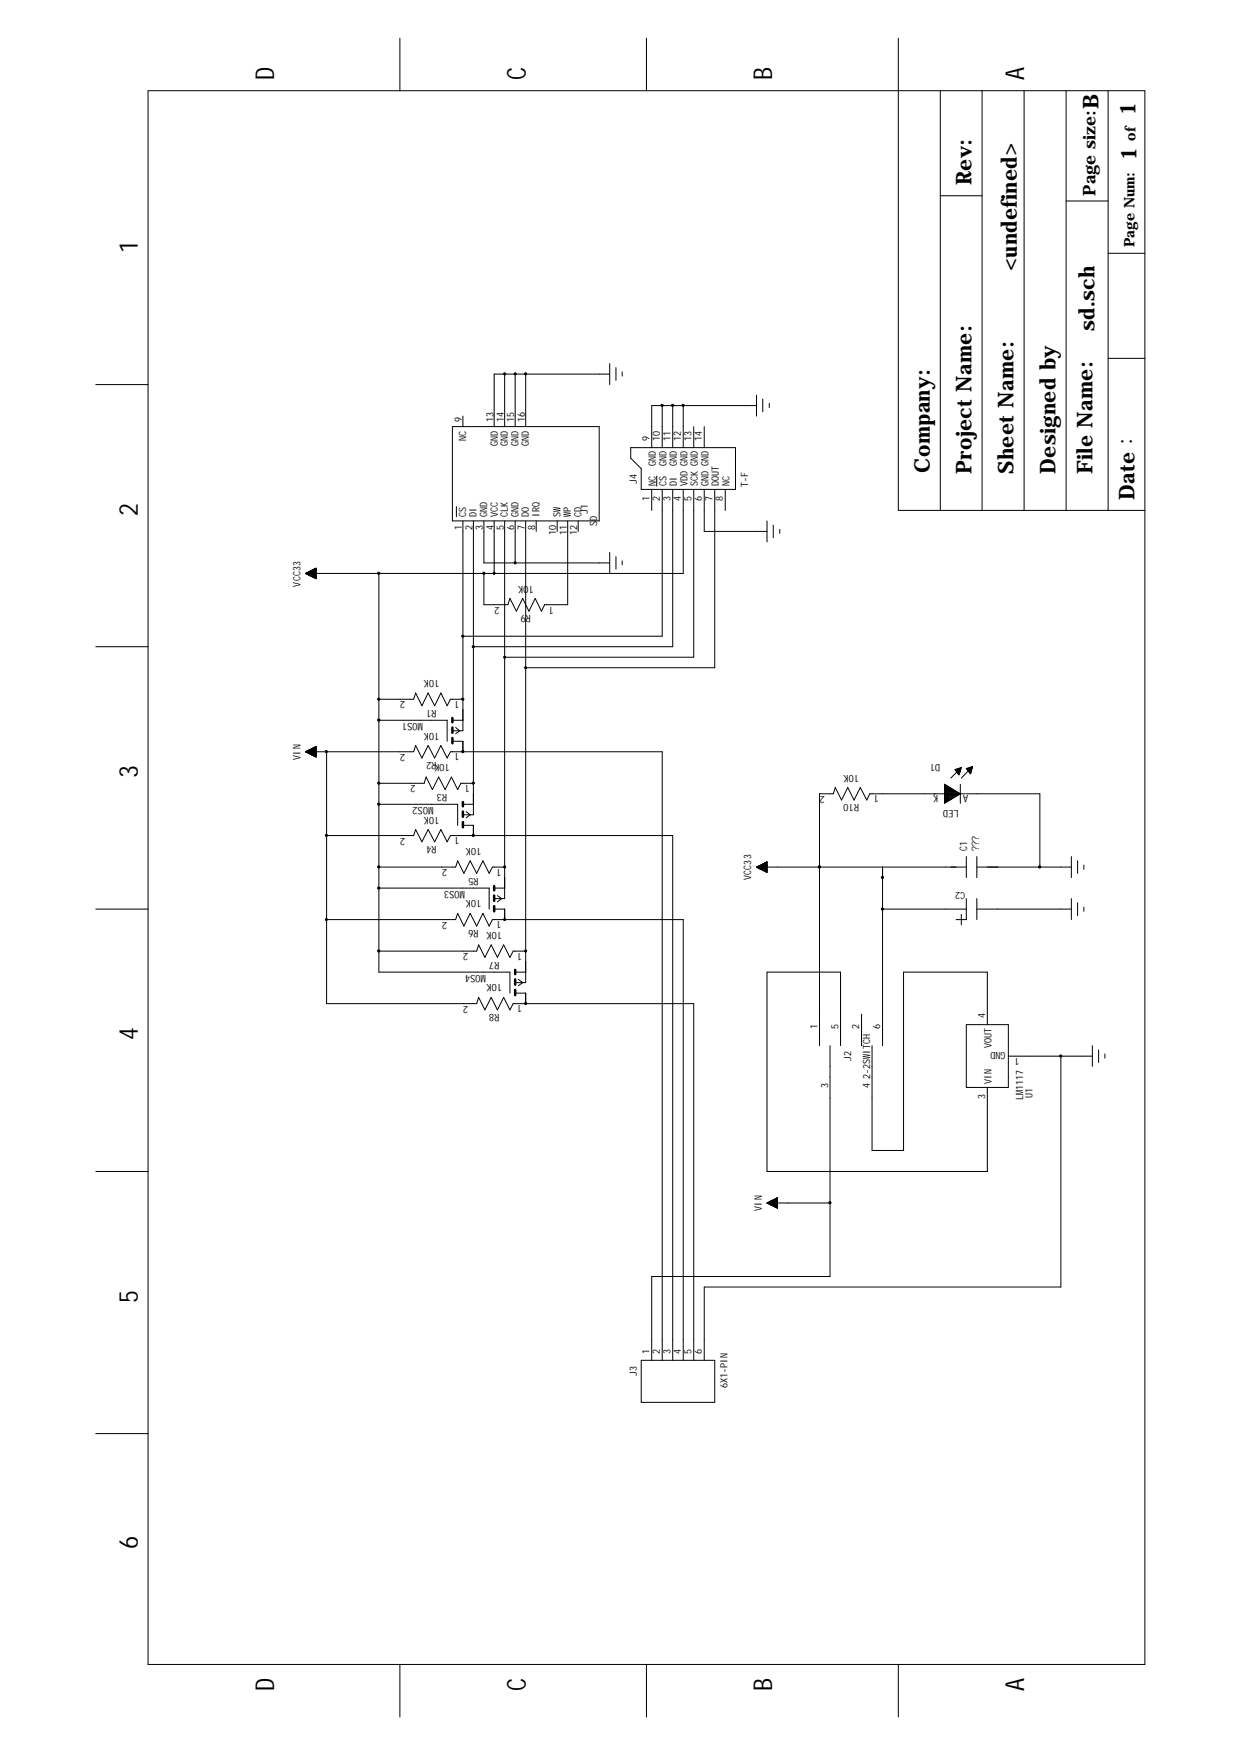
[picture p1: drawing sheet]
<svg xmlns="http://www.w3.org/2000/svg" width="210mm" height="297mm" viewBox="0 0 210 297" stroke-linecap="round" stroke-linejoin="round" font-family="sans-serif">
<g fill="none" stroke="#000" stroke-width=".17">
<path d="M25.1 15.4h168.7v266.3h-168.7zM67.7 6.5v8.9M109.4 6.5v8.9M152.1 6.5v8.8M152.1 15.4v71h41.7M159.2 15.4v71M166.2 15.4v71M173.4 15.4v71M180.5 15.4v71M187.6 15.4v71M159.2 33.1h7M180.5 34h7.1"/>
<path d="M187.6 42.9h6.2M16.2 65.1h8.9M76.6 72.2h24.8v16h-24.8zM78.4 70.4v1.8M85.4 63.3v8.9M87.2 63.3v8.9M89 63.3v8.9M103.2 63.3h-19.5v8.9M103.2 61.5v3.6M104.3 62.2v2.2M105.3 62.9v.8M106.8 75.8h17.7v7h-16v-3.5l-1.7-1.8z"/>
<path d="M112.1 68.7v7.1M113.9 68.7v7.1M115.7 68.7v7.1M117.4 72.2v3.6M119.2 72.2v3.6M128.1 68.7h-17.8v7.1M128.1 66.9v3.5M129.1 67.5v2.2M130.2 68.3v.7M187.6 60.6h6.2M51.7 97.1l1.8-.9v1.7zM51.8 97l1.7 .1"/>
<path d="M51.9 97v.1M51.9 97.2h1.6M52.1 96.9v.3M52.1 97.3h1.4M52.2 96.8v.5M52.2 97.4h1.3M52.4 96.7v.7M52.4 97.4h1.1M52.5 96.6v.8M52.5 97.5h1M52.6 96.6v.9M52.7 97.5h.8"/>
<path d="M52.8 96.5v1.1h.7M52.9 96.5v1.1M53 97.7h.5M53 96.4v1.3M53.2 96.3v1.5M53.3 97.8h.2M53.3 96.3v1.6M53.4 97.9h.1M53.5 96.2l-.1 1.7M53.5 96.3h-.2v1.5M53.5 96.3h-.4v1.5h.4M53.5 96.4h-.5v1.3"/>
<path d="M53.5 96.5h-.6v1.1M53.5 96.5h-.8v1M53.5 96.6h-.9v.9M53.5 96.7h-1.1v.7M53.5 96.8h-1.2v.6M53.5 96.8h-1.3v.5M53.5 96.9h-1.5v.3M53.5 97h-1.6v.1M64.1 97.1v67.4h22.2v3.6M77.3 85.8v1.6M78.4 88.2v35.5h-1.8M80.1 88.2v49.7h-1.7"/>
<path d="M81.9 88.2v7.1h21.3M83.7 88.2v8.9M85.4 88.2v63.9h-1.7M87.2 88.2v7.1M89 88.2v78.1h-1.8M90.8 88.2v1.7M94.3 88.2v1.7M96.1 88.2v14.1h-3.9l-.5 1.1-1.1-2.1-1.1 2.1-1-2.1-1.1 2.1-1.1-2.1-.3 1h-4.1v-5.2M97.9 88.2v1.7M103.2 93.5v3.6M104.3 94.2v2.1M105.3 94.9v.7"/>
<path d="M110.3 82.8v3.6M111.2 80.6v1.7M112.1 82.8v24.9h-33.7M113.9 82.8v26.7h-33.8M115.7 82.8v14.3h-64M117.4 82.8v28.4h-32M119.2 82.8v7.1h10.6M121 82.8v30.2h-32M122.8 82.8v3.6M129.8 88.2v3.5M130.9 88.9v2.1M132 89.6v.7"/>
<path d="M16.2 109.5h8.9M64.1 118.3h5.9l.4-1 1 2.2 1.1-2.2 1.1 2.2 1-2.2 1.1 2.2 .5-1.2h2.2M51.7 127.2h18.3l.4-1 1 2.1 1.1-2.1 1.1 2.1 1-2.1 1.1 2.1 .5-1.1h35.9v103M51.7 127.2l1.8-.8v1.7zM51.8 127.2v.1M51.8 127.3h1.7M51.9 127.1v.2M51.9 127.4h1.6M52.1 127.1v.3M52.1 127.5h1.4M52.2 127v.5h1.3M52.4 126.9v.7h1.1"/>
<path d="M52.5 126.9v.7M52.5 127.7h1M52.6 126.8v.9M52.7 127.7h.8M52.8 126.7v1M52.8 127.8h.7M52.9 126.6v1.2M53 127.9h.5M53 126.6v1.3M53.2 126.5v1.5M53.3 128h.2M53.3 126.4v1.6"/>
<path d="M53.4 128.1h.1M53.5 126.4l-.1 1.7M53.5 126.4h-.2v1.6M53.5 126.5h-.4v1.5h.4M53.5 126.6h-.5v1.3M53.5 126.7h-.6v1.1M53.5 126.7h-.8v1M53.5 126.8h-.9v.9M53.5 126.9h-1.1v.7M53.5 126.9h-1.2v.6M53.5 127h-1.3v.5M53.5 127.1h-1.5v.3"/>
<path d="M53.5 127.2h-1.6v.1M55.3 127.2v42.7h25.4l.3-1.1 1.1 2.1 1-2.1 1.1 2.1 1.1-2.1 1 2.1 .6-1h30.5v60.3M64.1 121.9h11.6v3.6M64.1 136.1h13.4v3.6M64.1 132.6h7.7l.3-1.1 1.1 2.1 1.1-2.1 1.1 2.1 1-2.1 1.1 2.1 .5-1h2.1M76.6 125.5h1.8v1.7M76.6 121.9h1.8M77.1 123.1l.7 .6-.7 .5M78.4 139.7h1.7v1.7M78.4 136.1h1.7M78.9 137.4l.7 .5-.7 .5M159.9 132.7l2.7 1.7-2.7 1.6z"/>
<path d="M159.9 133.8h1.8v1.1h-1.8M159.9 133.3h.9v2.1h-.9M159.9 135.7h.3M159.9 135.6h.5M159.9 135.2h1.2M159.9 135.1h1.4M159.9 134.7h2.1M159.9 134.5h2.3M159.9 134.2h2.3M159.9 134h2M159.9 133.6h1.4M159.9 133.5h1.1"/>
<path d="M159.9 133.1h.5M159.9 132.9h.2M160.1 132.8v3M160.2 133v2.7M160.4 133v2.6M160.6 133.2v2.3M161 133.4v1.9M161.1 133.5v1.7M161.3 133.6v1.5M161.5 133.7v1.3M161.7 130.2l.5 .8M161.7 130.2h.9"/>
<path d="M161.8 130.4h.8M161.8 130.2v.3M161.8 133.9v.9M162 130.2v.5M162 134v.6M162.1 130.8h.4M162.2 134.1v.5M162.2 131l.1 .1M162.2 131h.2M162.3 130v1.1M162.3 134.2v.2M162.6 130v.6h-.7"/>
<path d="M162.6 132.7v3.3M162.7 130.1h-.5v.9M162.7 129.9l-1.7 1.8M162.7 129.9l-1 .3M162.7 129.9l-.4 1.2M163.4 134.4h-16.2l-.5 1-1.1-2.1-1 2.1-1.1-2.1-1 2.1-1.1-2.1-.3 1.1h-2.4v42.6M163.6 134.4h12.4v12.4M163.6 130.1h1M163.6 130.1l1-.4-.3 1.3M163.6 130.1l.5 .7M163.7 130.2h.8M163.7 130v.3"/>
<path d="M164 130v.5M164 130.6h.4M164.1 130.8h.3M164.1 130.8l.2 .2M164.3 129.9v1.1M164.5 129.8v.6h-.7M164.5 129.9l-1.8 1.8M164.6 129.9h-.5v.9M16.2 153.9h8.9M55.3 141.4h14.7l.4-1 1 2.1 1.1-2.1 1.1 2.1 1-2.1 1.1 2.1 .5-1.1h37.7v88.8M55.3 155.6h21.8l.4-1 1 2.1 1.1-2.1 1.1 2.1 1-2.1 1.1 2.1 .6-1.1h32.3v74.6M64.1 150.3h18.7v3.6"/>
<path d="M64.1 146.8h13l.4-1.1 1 2.1 1.1-2.1 1.1 2.1 1-2.1 1.1 2.1 .6-1h2M83.7 153.9h1.7v1.7M83.7 150.3h1.7M84.2 151.6l.7 .5-.7 .5M128.1 146.8h35.5M128.1 146.8l1.7 .8M128.1 146.8l1.7-.9v1.7M128.1 146.8h.1M128.1 146.8h1.7M128.3 146.7v.2M128.3 146.9h1.5M128.4 146.6v.3"/>
<path d="M128.4 147h1.4M128.6 146.5v.5M128.6 147.1h1.2M128.7 146.5v.6M128.7 147.1h1.1M128.9 146.4v.8h.9M129 146.3v.9M129 147.3h.8M129.1 146.2v1.1M129.3 146.2v1.2M129.3 147.4h.5M129.4 146.1v1.3"/>
<path d="M129.5 147.5h.3M129.6 146v1.5M129.6 147.6h.2M129.7 146v1.6M129.8 145.9v1.7M129.8 146h-.2v1.6M129.8 146h-.3v1.5M129.8 146.1h-.4v1.3M129.8 146.2h-.6v1.1h.6M129.8 146.3h-.7v1M129.8 146.3h-.9v.9M129.8 146.4h-1v.7"/>
<path d="M129.8 146.5h-1.1v.6M129.8 146.5h-1.3v.5M129.8 146.6h-1.4v.3M129.8 146.7h-1.6v.1M149.4 153.9h14.2M149.4 146.8v30.2M162.7 154.8v1.7M163.6 152.1v3.5h-1.8M163.6 145v3.5M165.4 153.9h16M165.4 146.8h16M165.4 145v3.5"/>
<path d="M165.4 152.1v3.5M181.4 145v3.5M181.4 152.1v3.5M182.4 145.7v2.1M182.4 152.8v2.2M183.5 146.4v.7M183.5 153.5v.7M64.1 161h16.6l.3-1.1 1.1 2.1 1-2.1 1.1 2.1 1.1-2.1 1 2.1 .6-1h2.1M87.2 168.1h1.8v1.8M87.2 164.5h1.8M87.8 165.8l.7 .5-.7 .5M140.5 177v39.1h-30.2v14.1"/>
<path d="M142.3 177v-12.5h-12.5v33.8h37.3v-14.2M145.8 171.6v5.4M163.6 173.4h7.1v10.7h-7.1zM167.1 173.4v-8.9h-14.1v30.2h-5.4v-17.7M170.7 178.8h14.2M179.6 178.8v39h-60.4v12.4M184.9 177v3.5M186 177.7v2.1M187 178.4v.7M16.2 198.3h8.9M129.8 203.6h10.7M129.8 203.6l1.8-.9v1.8z"/>
<path d="M129.9 203.6l1.7 .1M130.1 203.5v.2h1.5M130.2 203.4v.4M130.2 203.8h1.4M130.3 203.4v.5M130.3 203.9h1.3M130.5 203.3v.6M130.5 203.9h1.1M130.6 203.2v.8M130.6 204h1M130.8 203.1v1M130.8 204.1h.8"/>
<path d="M130.9 203.1v1M131.1 203v1.2M131.1 204.2h.5M131.2 202.9v1.4M131.2 204.3h.4M131.4 202.8v1.6h.2M131.5 202.8v1.6M131.6 202.8h-.1l.1 1.7M131.6 202.8h-.2v1.6M131.6 202.9h-.3v1.4M131.6 203h-.5v1.2M131.6 203h-.6v1.2h.6"/>
<path d="M131.6 203.1h-.7v1M131.6 203.2h-.9v.8M131.6 203.2h-1v.7M131.6 203.3h-1.2v.6M131.6 203.4h-1.3v.4M131.6 203.5h-1.5v.2M131.6 203.5h-1.6v.2M108.5 230.2h12.5v7.1h-12.5zM16.2 242.6h8.9M67.7 281.7v8.9M109.4 281.7v8.9M152.1 281.7v8.9"/>
</g>
<path d="M76.6 121.5v.7M76.6 123.1v.9M76.6 124.9v.9M78.4 135.7v.8M78.4 137.4v.8M78.4 139.1v.9M83.7 150v.7M83.7 151.6v.9M83.7 153.4v.8M87.2 164.2v.7M87.2 165.8v.9M87.2 167.5v.9" fill="none" stroke="#000" stroke-width=".42"/>
<g fill="#000" stroke="#000" stroke-width=".17">
<path d="M85.3 63.1h.2v.3h-.2z" fill-rule="evenodd"/>
<path d="M87.1 63.1h.2v.3h-.2z" fill-rule="evenodd"/>
<path d="M88.9 63.1h.2v.3h-.2z" fill-rule="evenodd"/>
<path d="M111.9 68.5h.3v.2h-.3z" fill-rule="evenodd"/>
<path d="M113.7 68.5h.3v.2h-.3z" fill-rule="evenodd"/>
<path d="M115.5 68.5h.3v.2h-.3z" fill-rule="evenodd"/>
<path d="M64 96.9h.2v.3h-.2z" fill-rule="evenodd"/>
<path d="M81.8 96.9h.2v.3h-.2z" fill-rule="evenodd"/>
<path d="M83.5 96.9h.3v.3h-.3z" fill-rule="evenodd"/>
<path d="M87.1 95.1h.2v.3h-.2z" fill-rule="evenodd"/>
<path d="M64 118.2h.2v.3h-.2z" fill-rule="evenodd"/>
<path d="M78.2 118.2h.3v.3h-.3z" fill-rule="evenodd"/>
<path d="M78.2 107.5h.3v.3h-.3z" fill-rule="evenodd"/>
<path d="M80 109.3h.2v.3h-.2z" fill-rule="evenodd"/>
<path d="M85.3 111.1h.2v.3h-.2z" fill-rule="evenodd"/>
<path d="M88.9 112.9h.2v.2h-.2z" fill-rule="evenodd"/>
<path d="M55.1 127.1h.3v.2h-.3z" fill-rule="evenodd"/>
<path d="M64 121.7h.2v.3h-.2z" fill-rule="evenodd"/>
<path d="M64 132.4h.2v.3h-.2z" fill-rule="evenodd"/>
<path d="M64 136h.2v.2h-.2z" fill-rule="evenodd"/>
<path d="M78.2 127.1h.3v.2h-.3z" fill-rule="evenodd"/>
<path d="M80 132.4h.2v.3h-.2z" fill-rule="evenodd"/>
<path d="M55.1 141.3h.3v.2h-.3z" fill-rule="evenodd"/>
<path d="M55.1 155.5h.3v.3h-.3z" fill-rule="evenodd"/>
<path d="M64 146.6h.2v.3h-.2z" fill-rule="evenodd"/>
<path d="M64 150.2h.2v.2h-.2z" fill-rule="evenodd"/>
<path d="M80 141.3h.2v.2h-.2z" fill-rule="evenodd"/>
<path d="M85.3 146.6h.2v.3h-.2z" fill-rule="evenodd"/>
<path d="M85.3 155.5h.2v.3h-.2z" fill-rule="evenodd"/>
<path d="M138.6 146.6h.2v.3h-.2z" fill-rule="evenodd"/>
<path d="M138.6 146.6h.2v.3h-.2z" fill-rule="evenodd"/>
<path d="M149.2 153.7h.3v.3h-.3z" fill-rule="evenodd"/>
<path d="M149.2 148.4h.3v.2h-.3z" fill-rule="evenodd"/>
<path d="M175.9 146.6h.2v.3h-.2z" fill-rule="evenodd"/>
<path d="M64 160.8h.2v.3h-.2z" fill-rule="evenodd"/>
<path d="M88.9 160.8h.2v.3h-.2z" fill-rule="evenodd"/>
<path d="M88.9 169.7h.2v.3h-.2z" fill-rule="evenodd"/>
<path d="M179.4 178.6h.3v.3h-.3z" fill-rule="evenodd"/>
<path d="M140.3 203.4h.3v.3h-.3z" fill-rule="evenodd"/>
</g>
<g font-size="4.4">
<text x="46.4" y="13.6" transform="rotate(-90 46.4 13.6)">D</text>
<text x="89" y="13.6" transform="rotate(-90 89 13.6)">C</text>
<text x="130.7" y="13.6" transform="rotate(-90 130.7 13.6)">B</text>
<text x="173.4" y="13.6" transform="rotate(-90 173.4 13.6)">A</text>
<text x="23.3" y="42.9" transform="rotate(-90 23.3 42.9)">1</text>
<text x="23.3" y="87.3" transform="rotate(-90 23.3 87.3)">2</text>
<text x="23.3" y="131.7" transform="rotate(-90 23.3 131.7)">3</text>
<text x="23.3" y="176.1" transform="rotate(-90 23.3 176.1)">4</text>
<text x="23.3" y="220.5" transform="rotate(-90 23.3 220.5)">5</text>
<text x="23.3" y="262.2" transform="rotate(-90 23.3 262.2)">6</text>
<text x="46.4" y="286.2" transform="rotate(-90 46.4 286.2)">D</text>
<text x="89" y="286.2" transform="rotate(-90 89 286.2)">C</text>
<text x="130.7" y="286.2" transform="rotate(-90 130.7 286.2)">B</text>
<text x="173.4" y="286.2" transform="rotate(-90 173.4 286.2)">A</text>
</g>
<g font-size="3.7">
<text x="186" y="18.4" transform="rotate(-90 186 18.4)">B</text>
<text x="192.2" y="19.5" transform="rotate(-90 192.2 19.5)">1</text>
<text x="192.4" y="27.1" transform="rotate(-90 192.4 27.1)">1</text>
<text x="164.5" y="31.4" transform="rotate(-90 164.5 31.4)">Rev:</text>
<text x="172.1" y="45.9" transform="rotate(-90 172.1 45.9)">&lt;undefined&gt;</text>
<text x="185.3" y="56" transform="rotate(-90 185.3 56)">sd.sch</text>
<text x="157.4" y="80" transform="rotate(-90 157.4 80)">Company:</text>
<text x="164.5" y="80.2" transform="rotate(-90 164.5 80.2)">Project Name:</text>
<text x="171.6" y="80.2" transform="rotate(-90 171.6 80.2)">Sheet Name:</text>
<text x="178.7" y="80.2" transform="rotate(-90 178.7 80.2)">Designed by</text>
<text x="184.9" y="80.2" transform="rotate(-90 184.9 80.2)">File Name:</text>
<text x="192" y="84.6" transform="rotate(-90 192 84.6)">Date：</text>
</g>
<text font-size="3" x="185.4" y="33.1" transform="rotate(-90 185.4 33.1)">Page size:</text>
<g font-size="2.5">
<text x="192.2" y="23.9" transform="rotate(-90 192.2 23.9)">of</text>
<text x="192" y="41.8" transform="rotate(-90 192 41.8)">Page Num:</text>
</g>
<g font-size="1.7">
<text x="78.2" y="71.5" transform="rotate(-90 78.2 71.5)">9</text>
<text x="83.5" y="71.5" transform="rotate(-90 83.5 71.5)">13</text>
<text x="85.3" y="71.5" transform="rotate(-90 85.3 71.5)">14</text>
<text x="87" y="71.5" transform="rotate(-90 87 71.5)">15</text>
<text x="88.8" y="71.5" transform="rotate(-90 88.8 71.5)">16</text>
<text x="78.9" y="74.6" transform="rotate(-90 78.9 74.6)">NC</text>
<text x="84.2" y="75.4" transform="rotate(-90 84.2 75.4)">GND</text>
<text x="86" y="75.4" transform="rotate(-90 86 75.4)">GND</text>
<text x="87.8" y="75.4" transform="rotate(-90 87.8 75.4)">GND</text>
<text x="89.5" y="75.4" transform="rotate(-90 89.5 75.4)">GND</text>
<text x="109.9" y="74.7" transform="rotate(-90 109.9 74.7)">9</text>
<text x="111.7" y="74.7" transform="rotate(-90 111.7 74.7)">10</text>
<text x="113.5" y="74.7" transform="rotate(-90 113.5 74.7)">11</text>
<text x="115.3" y="74.7" transform="rotate(-90 115.3 74.7)">12</text>
<text x="117.1" y="74.7" transform="rotate(-90 117.1 74.7)">13</text>
<text x="118.8" y="74.7" transform="rotate(-90 118.8 74.7)">14</text>
<text x="107.8" y="81.9" transform="rotate(-90 107.8 81.9)">J4</text>
<text x="111" y="82.3" transform="rotate(-90 111 82.3)">NC</text>
<text x="111" y="78.8" transform="rotate(-90 111 78.8)">GND</text>
<text x="112.8" y="82.3" transform="rotate(-90 112.8 82.3)">CS</text>
<text x="112.8" y="78.8" transform="rotate(-90 112.8 78.8)">GND</text>
<text x="114.6" y="82.3" transform="rotate(-90 114.6 82.3)">DI</text>
<text x="114.6" y="78.8" transform="rotate(-90 114.6 78.8)">GND</text>
<text x="116.4" y="82.3" transform="rotate(-90 116.4 82.3)">VDD GND</text>
<text x="118.2" y="82.3" transform="rotate(-90 118.2 82.3)">SCK GND</text>
<text x="119.9" y="82.3" transform="rotate(-90 119.9 82.3)">GND GND</text>
<text x="121.7" y="82.3" transform="rotate(-90 121.7 82.3)">DOUT</text>
<text x="123.5" y="82.3" transform="rotate(-90 123.5 82.3)">NC</text>
<text x="126.7" y="82.4" transform="rotate(-90 126.7 82.4)">T-F</text>
<text x="78.2" y="89.7" transform="rotate(-90 78.2 89.7)">1</text>
<text x="78.9" y="87.4" transform="rotate(-90 78.9 87.4)">CS</text>
<text x="80" y="89.7" transform="rotate(-90 80 89.7)">2</text>
<text x="80.7" y="87.4" transform="rotate(-90 80.7 87.4)">DI</text>
<text x="81.7" y="89.7" transform="rotate(-90 81.7 89.7)">3</text>
<text x="82.5" y="87.4" transform="rotate(-90 82.5 87.4)">GND</text>
<text x="83.5" y="89.7" transform="rotate(-90 83.5 89.7)">4</text>
<text x="84.2" y="87.4" transform="rotate(-90 84.2 87.4)">VCC</text>
<text x="85.3" y="89.7" transform="rotate(-90 85.3 89.7)">5</text>
<text x="86" y="87.4" transform="rotate(-90 86 87.4)">CLK</text>
<text x="87" y="89.7" transform="rotate(-90 87 89.7)">6</text>
<text x="87.8" y="87.4" transform="rotate(-90 87.8 87.4)">GND</text>
<text x="88.8" y="89.7" transform="rotate(-90 88.8 89.7)">7</text>
<text x="89.5" y="87.4" transform="rotate(-90 89.5 87.4)">DO</text>
<text x="90.6" y="89.7" transform="rotate(-90 90.6 89.7)">8</text>
<text x="91.3" y="87.4" transform="rotate(-90 91.3 87.4)">IRQ</text>
<text x="94.9" y="87.4" transform="rotate(-90 94.9 87.4)">SW</text>
<text x="96.6" y="87.4" transform="rotate(-90 96.6 87.4)">WP</text>
<text x="98.4" y="87.4" transform="rotate(-90 98.4 87.4)">CD</text>
<text x="99.5" y="87.1" transform="rotate(-90 99.5 87.1)">J1</text>
<text x="101.1" y="89" transform="rotate(-90 101.1 89)">SD</text>
<text x="109.9" y="84.7" transform="rotate(-90 109.9 84.7)">1</text>
<text x="111.7" y="84.7" transform="rotate(-90 111.7 84.7)">2</text>
<text x="113.5" y="84.7" transform="rotate(-90 113.5 84.7)">3</text>
<text x="115.3" y="84.7" transform="rotate(-90 115.3 84.7)">4</text>
<text x="117.1" y="84.7" transform="rotate(-90 117.1 84.7)">5</text>
<text x="118.8" y="84.7" transform="rotate(-90 118.8 84.7)">6</text>
<text x="120.6" y="84.7" transform="rotate(-90 120.6 84.7)">7</text>
<text x="122.4" y="84.7" transform="rotate(-90 122.4 84.7)">8</text>
<text x="94.1" y="90.6" transform="rotate(-90 94.1 90.6)">10</text>
<text x="95.9" y="90.6" transform="rotate(-90 95.9 90.6)">11</text>
<text x="97.7" y="90.6" transform="rotate(-90 97.7 90.6)">12</text>
<text x="50.8" y="99.3" transform="rotate(-90 50.8 99.3)">VCC33</text>
<text x="90.3" y="99.1" transform="rotate(-180 90.3 99.1)">10K</text>
<text x="84.5" y="102.7" transform="rotate(-180 84.5 102.7)">2</text>
<text x="89.9" y="104.1" transform="rotate(-180 89.9 104.1)">R9</text>
<text x="93.7" y="102.7" transform="rotate(-180 93.7 102.7)">1</text>
<text x="68.6" y="118.7" transform="rotate(-180 68.6 118.7)">2</text>
<text x="74.4" y="115.1" transform="rotate(-180 74.4 115.1)">10K</text>
<text x="77.8" y="118.6" transform="rotate(-180 77.8 118.6)">1</text>
<text x="71.6" y="122.4" transform="rotate(-180 71.6 122.4)">MOS1</text>
<text x="73.9" y="120.1" transform="rotate(-180 73.9 120.1)">R1</text>
<text x="74.4" y="124" transform="rotate(-180 74.4 124)">10K</text>
<text x="50.8" y="128.6" transform="rotate(-90 50.8 128.6)">VIN</text>
<text x="68.6" y="127.6" transform="rotate(-180 68.6 127.6)">2</text>
<text x="76.2" y="129.3" transform="rotate(-180 76.2 129.3)">10KR2</text>
<text x="77.8" y="127.5" transform="rotate(-180 77.8 127.5)">1</text>
<text x="145.4" y="131.1" transform="rotate(-180 145.4 131.1)">10K</text>
<text x="159.2" y="129.3" transform="rotate(-180 159.2 129.3)">D1</text>
<text x="70.4" y="132.9" transform="rotate(-180 70.4 132.9)">2</text>
<text x="73.4" y="136.6" transform="rotate(-180 73.4 136.6)">MOS2</text>
<text x="75.7" y="134.4" transform="rotate(-180 75.7 134.4)">R3</text>
<text x="79.5" y="132.8" transform="rotate(-180 79.5 132.8)">1</text>
<text x="139.6" y="134.7" transform="rotate(-180 139.6 134.7)">2</text>
<text x="145.4" y="136.1" transform="rotate(-180 145.4 136.1)">R10</text>
<text x="148.8" y="134.6" transform="rotate(-180 148.8 134.6)">1</text>
<text x="158.8" y="134.6" transform="rotate(-180 158.8 134.6)">K</text>
<text x="162.3" y="137" transform="rotate(-180 162.3 137)">LED</text>
<text x="163.9" y="134.6" transform="rotate(-180 163.9 134.6)">A</text>
<text x="68.6" y="141.8" transform="rotate(-180 68.6 141.8)">2</text>
<text x="73.9" y="143.2" transform="rotate(-180 73.9 143.2)">R4</text>
<text x="74.4" y="138.2" transform="rotate(-180 74.4 138.2)">10K</text>
<text x="77.8" y="141.7" transform="rotate(-180 77.8 141.7)">1</text>
<text x="81.5" y="143.5" transform="rotate(-180 81.5 143.5)">10K</text>
<text x="75.7" y="147.1" transform="rotate(-180 75.7 147.1)">2</text>
<text x="81" y="148.5" transform="rotate(-180 81 148.5)">R5</text>
<text x="84.9" y="147.1" transform="rotate(-180 84.9 147.1)">1</text>
<text x="127.2" y="149" transform="rotate(-90 127.2 149)">VCC33</text>
<text x="163.7" y="144.1" transform="rotate(-90 163.7 144.1)">C1</text>
<text x="165.8" y="144.1" transform="rotate(-90 165.8 144.1)">???</text>
<text x="78.7" y="150.9" transform="rotate(-180 78.7 150.9)">MOS3</text>
<text x="81.5" y="152.4" transform="rotate(-180 81.5 152.4)">10K</text>
<text x="84.9" y="155.9" transform="rotate(-180 84.9 155.9)">1</text>
<text x="163.4" y="151" transform="rotate(-180 163.4 151)">C2</text>
<text x="75.7" y="156" transform="rotate(-180 75.7 156)">2</text>
<text x="79.2" y="161.3" transform="rotate(-180 79.2 161.3)">2</text>
<text x="81" y="157.4" transform="rotate(-180 81 157.4)">R6</text>
<text x="85" y="157.7" transform="rotate(-180 85 157.7)">10K</text>
<text x="88.4" y="161.3" transform="rotate(-180 88.4 161.3)">1</text>
<text x="82.3" y="165" transform="rotate(-180 82.3 165)">MOS4</text>
<text x="84.5" y="162.8" transform="rotate(-180 84.5 162.8)">R7</text>
<text x="85" y="166.6" transform="rotate(-180 85 166.6)">10K</text>
<text x="79.2" y="170.2" transform="rotate(-180 79.2 170.2)">2</text>
<text x="84.5" y="171.6" transform="rotate(-180 84.5 171.6)">R8</text>
<text x="88.4" y="170.1" transform="rotate(-180 88.4 170.1)">1</text>
<text x="166.8" y="172.4" transform="rotate(-90 166.8 172.4)">4</text>
<text x="138.4" y="174.1" transform="rotate(-90 138.4 174.1)">1</text>
<text x="141.9" y="174.1" transform="rotate(-90 141.9 174.1)">5</text>
<text x="144.1" y="179.6" transform="rotate(-90 144.1 179.6)">J2</text>
<text x="145.5" y="174.1" transform="rotate(-90 145.5 174.1)">2</text>
<text x="149" y="174.1" transform="rotate(-90 149 174.1)">6</text>
<text x="167.9" y="177.3" transform="rotate(-90 167.9 177.3)">VOUT</text>
<text x="170.2" y="178" transform="rotate(-180 170.2 178)">GND</text>
<text x="172.6" y="179.1" transform="rotate(-180 172.6 179.1)">1</text>
<text x="140.2" y="184.2" transform="rotate(-90 140.2 184.2)">3</text>
<text x="147.2" y="184.2" transform="rotate(-90 147.2 184.2)">4</text>
<text x="147.3" y="182.6" transform="rotate(-90 147.3 182.6)">2-2SWITCH</text>
<text x="166.8" y="186" transform="rotate(-90 166.8 186)">3</text>
<text x="167.9" y="183.5" transform="rotate(-90 167.9 183.5)">VIN</text>
<text x="174.8" y="185.8" transform="rotate(-90 174.8 185.8)">U1</text>
<text x="173.2" y="186.3" transform="rotate(-90 173.2 186.3)">LM1117</text>
<text x="128.9" y="205" transform="rotate(-90 128.9 205)">VIN</text>
<text x="107.8" y="232.9" transform="rotate(-90 107.8 232.9)">J3</text>
<text x="109.9" y="229.2" transform="rotate(-90 109.9 229.2)">1</text>
<text x="111.7" y="229.2" transform="rotate(-90 111.7 229.2)">2</text>
<text x="113.5" y="229.2" transform="rotate(-90 113.5 229.2)">3</text>
<text x="115.3" y="229.2" transform="rotate(-90 115.3 229.2)">4</text>
<text x="117.1" y="229.2" transform="rotate(-90 117.1 229.2)">5</text>
<text x="118.8" y="229.2" transform="rotate(-90 118.8 229.2)">6</text>
<text x="123.1" y="235" transform="rotate(-90 123.1 235)">6X1-PIN</text>
</g>
</svg>
